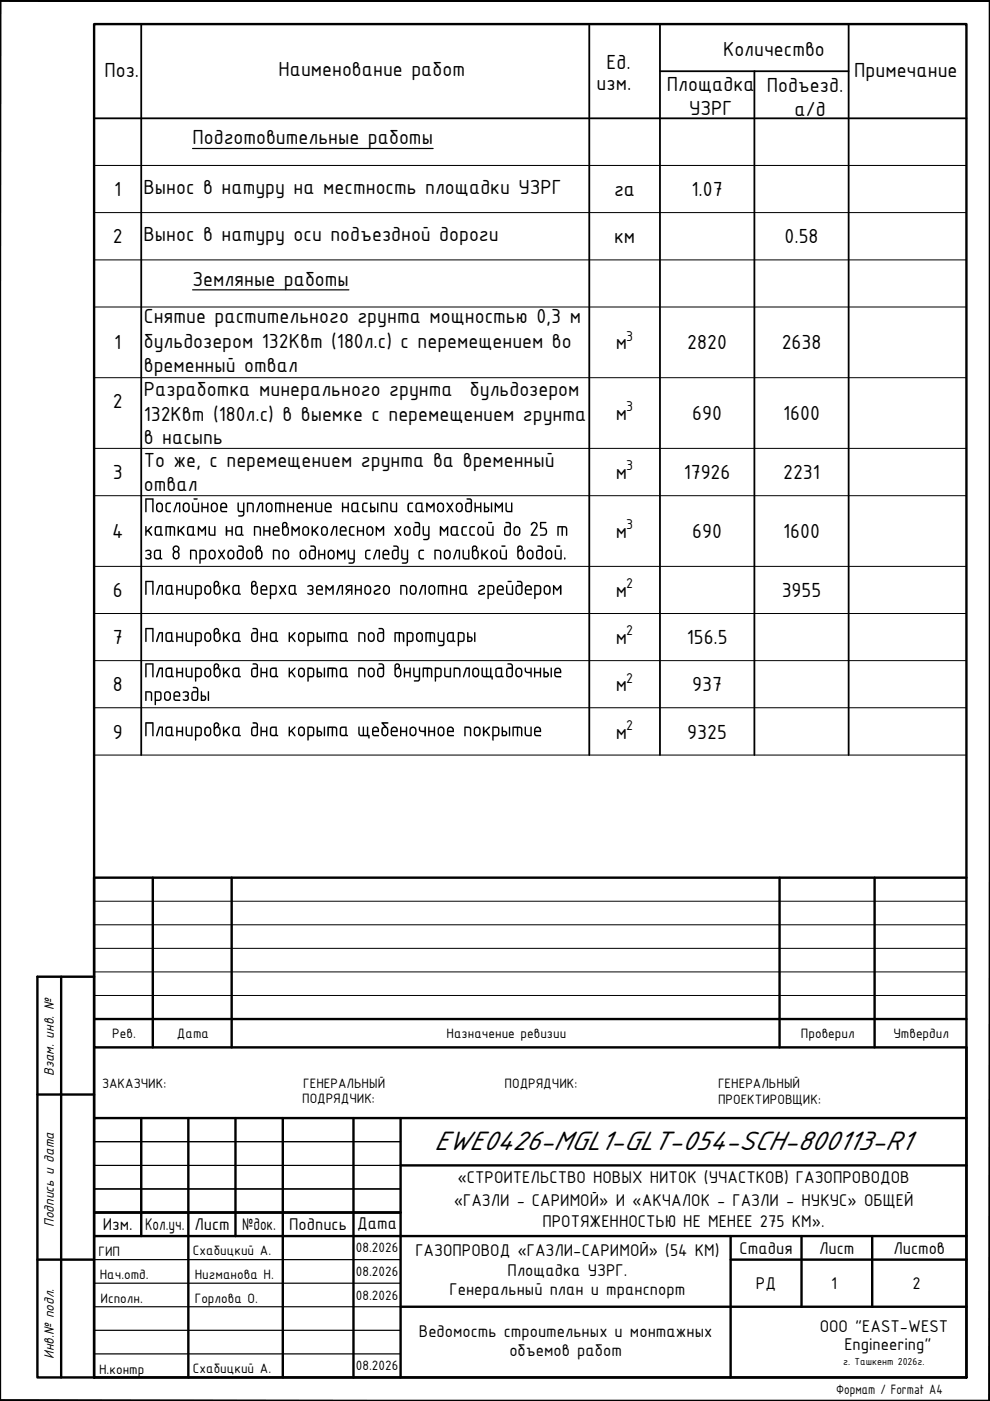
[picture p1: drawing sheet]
<svg xmlns="http://www.w3.org/2000/svg" width="210mm" height="297mm" viewBox="0 0 210 297" stroke-linecap="round" stroke-linejoin="round" font-family="sans-serif">
<!-- layer: 0 -->
<path d="M29.9 5.1v155M124.9 5.1v155M139.9 5.1v155M139.9 15.1h40M159.9 15.1v145M179.9 5.1v155M20 25.1h184.9" fill="none" stroke="#000" stroke-width=".38"/>
<path d="M20 35.1h184.9M20 45.1h184.9M20 55.1h184.9M20 65.1h184.9M20 80.1h184.9M20 95.1h184.9M20 105.1h184.9M20 120.1h184.9M20 130.1h184.9M20 140.1h184.9M20 150.1h184.9M20 160.1h184.9" fill="none" stroke="#000" stroke-width=".21"/>
<path d="M40.8 31.5h51M40.8 61.5h33.2" fill="none" stroke="#000" stroke-width=".25"/>
<!-- layer: _SHTAMP -->
<g fill="#000" stroke="#000" stroke-width=".21">
<path d="M0 .1l.1 .2h209.6zM0 .1h209.9l-.2 .2z"/>
<path d="M209.9 .1l-.2 .2v296.6zM209.9 .1v296.9l-.2-.1z"/>
<path d="M.1 .3l-.1 296.7 .1-.1zM0 .1l.1 .2-.1 296.7z"/>
<path d="M.1 296.9l209.8 .1-.2-.1zM.1 296.9l209.8 .1h-209.9z"/>
</g>
<g fill="none" stroke="#000" stroke-width=".51">
<path d="M20 5.1h184.9v286.9h-184.9zM13 207.1v84.9M20 207.1h-12.1v84.9h12.1M7.9 232.1h12.1M20 237.1h184.9v54.9h-184.9zM20 222.1v15M29.9 237.1v25M39.9 237.1v54.9M49.9 237.1v25M60 237.1v54.9M74.9 237.1v54.9M84.9 237.1v54.9"/>
<path d="M204.9 222.1v15M20 257.1h64.9M84.9 247.1h120M7.9 267.1h12.1M20 262.1h184.9M84.9 277.1h120M154.9 267.1h50M154.9 262.1v29.9M169.9 262.1v15M184.9 262.1v15"/>
</g>
<path d="M20 247.1h64.9M20 252.1h64.9M20 242h64.9M20 277.1h64.9M20 267.1h64.9M20 272.1h64.9M20 282.1h64.9M20 287h64.9" fill="none" stroke="#000" stroke-width=".25"/>
<!-- layer: SHTAMP -->
<path d="M32.4 186.1v36M49.1 186.1v36M165.3 186.1v36M185.4 186.1v36M204.9 186.1h-184.9v36h184.9M20 216.1h184.9" fill="none" stroke="#000" stroke-width=".51"/>
<path d="M20 196.1h184.9M20 191.1h184.9M20 211.1h184.9M20 206.1h184.9M20 201.1h184.9" fill="none" stroke="#000" stroke-width=".21"/>
<!-- layer: 0 -->
<g fill="#000">
<path d="M72.5 106.6h.3v.8h.9v-.8h.3v2l-.3-.1v-.8h-.9v.9h-.3zM74.1 111.7l.3-.2 .8 .1-.1 .2h-.6l-.2 .2 .1 1.2 .8 .2v.2h-.8l-.3-.2-.1-1.3zM75.7 111.6h.3v.8h.9v-.8h.2v2h-.2v-.9h-.9v.9h-.3zM76.8 106.8l.4-.3 .7 .1v.2h-.6l-.2 .2v1.2l.8 .1v.3h-.7l-.4-.2zM79.7 111.6l.2-.1 .6 .9 .7-.9 .2 .1v2h-.2v-1.5l-.7 .8-.6-.8v1.5h-.3zM80.7 106.6l1.1-.1 .4 .3v1.8h-.3v-1.6l-.2-.2h-.7v1.7l-.3 .1zM82.7 106.6h.3v1.5l.2 .2h.7v-1.7h.3v2h-1l-.4-.2zM83.6 111.6l.3-.1 .5 .8 .5-.7h.2l-.5 1 .5 .8v.2h-.2l-.5-.8-.5 .8h-.3l.6-1zM85.1 116.6l.3 .1v1.4l.2 .2h.6v-1.7h.3v2.5l-.3 .4h-1l.1-.3h.8l.1-.6h-.8l-.3-.2zM86.5 106.8l.3-.3 .8 .1-.1 .2h-.6l-.2 .2 .1 1.2 .7 .1 .1 .3h-.8l-.3-.2-.1-.3zM88.8 116.7l.4-.2 .7 .1-.1 .2h-.6l-.2 .3v1l.3 .2h.6v.3h-.6l-.5-.3-.1-1.3zM89.6 111.6l.3 .1v1.4l.2 .2h.7v-1.7h.3v2.5l-.4 .4h-.9l-.1-.1 .1-.2h.9l.1-.6h-.8l-.3-.2z"/>
<path d="M90.4 106.6l.2-.1 .7 .9 .6-.9 .3 .1-.1 2h-.2v-1.5l-.6 .8-.7-.8v1.5l-.2-.1zM92.1 116.6l1-.1 .4 .3v1.8l-.2-.1v-1.5l-.2-.2h-.7v1.8h-.3zM93.3 111.6l.2-.1 .7 .9 .6-.9 .3 .1-.1 2h-.2v-1.5l-.6 .8-.6-.8v1.4l-.3 .1zM94.6 106.6l.3-.1 .5 .8 .5-.7h.3l-.6 1 .5 1h-.2l-.5-.7-.5 .7h-.2l.5-1zM96.7 116.6h.9l-.1 2h-.2v-1.8h-.4l-.5 1.7-.2 .1h-.1zM98 111.7l.3-.2 .7 .1-.1 .2h-.6l-.2 .2 .1 1.2 .8 .2v.2h-.8l-.3-.2-.1-1.3zM98.1 116.5l.3 .2v1.4l.3 .2h.5v-1.7l.3-.1v2.1h-.9l-.5-.2zM99.6 111.7l.4-.2 .7 .1-.1 .2h-.6l-.2 .3 .1 1.1 .8 .2v.2h-.8l-.3-.2-.1-1.4zM100.6 106.6h.3v.8h.9v-.8h.3l-.1 2-.2-.1v-.8h-.9v.9h-.3zM102 116.6l.3 .1v.8l1-1 .2 .1-.7 .9 .7 .9v.2h-.3l-.6-.9-.3 .2v.7h-.3zM104.9 106.6l.2-.1 .7 .9 .6-.9 .3 .1-.1 2-.2-.1v-1.4l-.6 .8-.6-.8v1.5h-.3zM107.2 106.6h.3v1.5l.1 .2h.7v-1.7h.3v2h-1l-.4-.3z"/>
<path d="M69.4 134.1l1.6-.1 .3 .1 .2 .4v1.5h-.3l-.1-1.6-.5-.1v1.7l-.2 .1-.1-1.8h-.6v1.7l-.2 .1zM76 134.1l1-.1 .3 .2 .2 .3-.1 1.6-.2-.1v-1.4l-.3-.3h-.6v1.8h-.3zM79.3 124.3l.3-.2 .7-.1 .4 .4-.2 .6-.9 .4a.26 .26 0 0 0 0 .4 .26 .26 0 0 0 .4 0h.2a.27 .27 0 0 1 .3-.1 .27 .27 0 0 1 .2 .2l-1.1 .2-.4-.3 .1-.5 1-.6a.32 .32 0 0 0-.1-.4 .32 .32 0 0 0-.5 .1l-.2 .1zM83.7 134.1l1.5-.1 .4 .3 .1 .3v1.5l-.3-.1v-1.5l-.3-.2h-.3v1.8l-.3-.1v-1.7h-.6v1.7l-.2 .1zM84.9 124h1l.3 .3 .2 .3-.1 1.5h-.2v-1.5l-.3-.3h-.7v1.8h-.2zM89.5 124.1h.8l-.1 2-.2-.1v-1.7h-.3l-.6 1.7-.1 .1h-.2zM90.2 134.1l1.6-.1 .2 .1 .3 .3v1.7l-.3-.1-.1-1.6-.5-.1v1.7l-.2 .1-.1-1.8h-.6v1.7l-.3 .1zM92.9 124h1.6l.3 .3v1.8l-.2-.1v-1.5l-.2-.2h-.4l-.1 1.8h-.2v-1.8h-.6v1.7l-.1 .1h-.2zM92.8 134.1h.3v1.6l.9 .1v-1.7h.2v2.5l-.2 .4h-1.1l.1-.3h.8l.2-.6h-.8l-.3-.2-.1-.2zM95.4 124.1h.3v.8h.9v-.8h.3l-.1 2-.2-.1v-.8h-.9v.9h-.3zM101.5 124.3l.2-.2 .7-.1 .4 .4-.2 .6-.8 .4a.29 .29 0 0 0 0 .4 .29 .29 0 0 0 .4 0h.1a.26 .26 0 0 1 .3-.2 .26 .26 0 0 1 .2 .3l-1 .2-.4-.3v-.5l1-.6a.3 .3 0 0 0 0-.4 .3 .3 0 0 0-.4 .1l-.4 .1zM117.2 124.1h.3l.6 .8 .7-.8h.2v2l-.3-.1v-1.4l-.6 .8-.6-.8v1.5h-.3z"/>
<path d="M76 154.1h.3v1.4l.1 .3h.5v-1.7l.2-.1 .1 1.8h.6v-1.7h.3v1.7l.3 .1-.1 .7-.2-.1v-.4h-1.7l-.4-.2zM84.8 154.1h.3v.8h.9v-.8h.3l-.1 2h-.2v-.9h-.9v.9l-.3-.1zM85.6 141.6h.3v.8h.9v-.8h.3v2l-.3-.1v-.8h-.9v.9h-.2zM87.6 141.6h.3v1.5l.2 .2h.7v-1.7h.3v2.5l-.4 .4-1-.1 .2-.2h.7l.2-.2v-.4h-.7l-.5-.3zM89.6 141.5h1.5l.5 .3v1.8l-.2-.1v-1.5l-.2-.2h-.4l-.1 1.8-.2-.1v-1.7h-.6v1.7l-.3 .1zM88.8 154.1h.3v.6l.2 .2h.7v-.7l.3-.1-.1 2-.2-.1v-.8h-.7l-.5-.3zM90.8 154.1h.3v.8h.9v-.8h.3l-.1 2-.2-.1v-.8h-.9v.9h-.3zM94.2 141.6h.3v1.6l.2 .1h.6v-1.7h.3v2h-1l-.4-.3zM96.2 141.6l.8-.1 .5 .2 .1 .3v1.6l-.3-.1v-1.5l-.1-.2h-.8v1.7l-.2 .1zM98.4 154.1l1.1-.1 .3 .3 .1 1.8h-.3v-1.6l-.2-.2h-.7v1.7l-.3 .1zM98.7 141.6h.9l-.1 2-.2-.1v-1.7h-.3l-.6 1.8h-.3zM102.4 154.1l.3 .1v.8l1-1 .2 .1-.7 .8 .7 1v.2h-.3l-.6-1-.3 .3v.7h-.3z"/>
<path d="M102.1 141.5h.3v1.5l.2 .3h.4v-1.7l.1-.1 .2 .1v1.7h.6v-1.7h.3v1.7l.3 .1v.6h-.3v-.4h-1.7l-.4-.3zM108.6 154.1h1.9l.3 .4v1.5l-.3 .1v-1.6l-.2-.1-.4-.1v1.7l-.3 .1v-1.8h-.7v1.8h-.2zM111.3 141.5h.2v.6l.3 .3h.7v-.8l.2-.1v2.1l-.2-.1v-.8h-.8l-.4-.3zM111.2 154.1h.3v1.4l.2 .3h.8v-1.7h.2v2h-1.1l-.3-.2zM113.3 141.5h.2v.9h.9v-.8l.3-.1v2.1h-.3v-.9h-.9v.9h-.2z"/>
<path d="M74.9 106.9l-.1 .1v1.1l.1 .2h.6l.2-.1v-1.4zM74.6 106.8l.3-.3 1.1 .1v1.6a.25 .25 0 0 1 .3 .2 .25 .25 0 0 1-.2 .3 .25 .25 0 0 1-.3-.2l-.3 .1-.9-.1-.1-.3z"/>
<path d="M77.9 111.7l.7-.2 .5 .5 .1 1-.4 .6h-.7l-.4-.5v-1zM78.1 111.9l-.2 .3v.7a.47 .47 0 0 0 .5 .4 .47 .47 0 0 0 .5-.4v-.6l-.2-.4z"/>
<path d="M78.5 106.6h.3v.8l.5 .1 .3 .3a.57 .57 0 0 1-.5 .8h-.6zM78.8 107.7v.6h.3a.3 .3 0 0 0 .2-.3 .3 .3 0 0 0-.2-.3zM79.9 106.6h.3v2l-.3-.1z"/>
<path d="M81.6 116.9l-.2 .5h.9a.46 .46 0 0 0-.5-.6zM81.3 116.8l.3-.3h.4l.5 .4 .1 .8h-1.2v.4l.1 .2h1v.3h-.9l-.4-.2-.1-1.4z"/>
<path d="M83.4 115.7l.7-.1 .5 .5v2.1l-.6 .4h-.5l-.4-.4 .1-1.5 .3-.2h.8l-.2-.5-.6-.1zM83.5 116.9l-.1 .1v1.1l.3 .2h.4l.2-.2v-1.3z"/>
<path d="M85.7 111.9l.5-.4 .5 .1 .3 .3 .1 1.2-.4 .5h-.6l-.4-.3zM86.1 111.9l-.2 .3v.8l.4 .3a.39 .39 0 0 0 .5-.4v-.6a.48 .48 0 0 0-.7-.4z"/>
<path d="M87.9 110.7l.8-.1 .4 .5v2.1l-.4 .4h-.7l-.4-.4 .1-1.4 .3-.3h.8l-.1-.5-.7-.1zM88 111.9l-.1 .1v1.1l.2 .2h.5l.2-.2v-1.3z"/>
<path d="M88.5 106.9l-.1 1.2 .1 .2h.6l.2-.2v-1.3zM88.2 106.8l.3-.3 1.1 .1v1.7a.2 .2 0 0 1 .3 .2 .2 .2 0 0 1-.2 .2 .2 .2 0 0 1-.2-.1h-1l-.3-.2-.1-1.4z"/>
<path d="M92.9 106.7l.7-.2 .5 .5v1.1l-.5 .5h-.5l-.4-.5-.1-.9zM93.1 106.9l-.2 .4v.6a.47 .47 0 0 0 .5 .4 .47 .47 0 0 0 .5-.4v-.6a.49 .49 0 0 0-.8-.4z"/>
<path d="M94.2 116.8l.3-.2 .5-.1 .5 .4 .1 1.2-.3 .4-.5 .1-.6-.3-.1-1.2zM94.6 116.9l-.2 .3 .1 1a.43 .43 0 0 0 .5 .1 .43 .43 0 0 0 .3-.4v-.6a.48 .48 0 0 0-.7-.4z"/>
<path d="M96.9 106.7l.7-.2 .5 .4v1.2l-.5 .5h-.5l-.4-.5-.1-1zM97.1 106.9l-.2 .3v.7a.45 .45 0 0 0 .5 .4 .45 .45 0 0 0 .4-.4v-.6a.45 .45 0 0 0-.2-.4 .45 .45 0 0 0-.5 0z"/>
<path d="M96 111.8l-.1 .2v1.1l.1 .2h.6l.1-.2v-1.3zM95.7 111.7l.3-.2 1 .1 .1 1.7a.2 .2 0 0 1 .2 .3 .2 .2 0 0 1-.3 .1 .2 .2 0 0 1-.1-.2l-1 .1-.3-.2-.1-1.3z"/>
<path d="M98.9 105.6h.9l.3 .4v2.3l-.4 .3h-.8l-.3-.4 .1-1.4 .4-.3h.7v-.5l-.8-.1zM99 106.9l-.1 1.2 .2 .2h.5l.2-.1v-1.4z"/>
<path d="M100.4 116l-.1 .7 .2-.1a.32 .32 0 0 0 .4-.3 .32 .32 0 0 0-.5-.3zM100.2 115.8l.2-.2 .6 .1 .2 .4v.3a.33 .33 0 0 0 0 .3 .33 .33 0 0 0 .2 .2l.1 1.2-.1 .3-.6 .2-.5-.1-.3-.4v-2zM100.6 116.9l-.3 .2v.9a.45 .45 0 0 0 .5 .3 .45 .45 0 0 0 .4-.4l-.1-.9z"/>
<path d="M101.4 111.7l.7-.2 .5 .4 .1 1-.4 .7h-.7l-.4-.5v-1zM101.7 111.9l-.2 .3v.7a.45 .45 0 0 0 .5 .4 .45 .45 0 0 0 .4-.4v-.6a.45 .45 0 0 0-.7-.4z"/>
<path d="M102.6 106.6h.3v.8l.5 .1 .3 .3a.57 .57 0 0 1-.5 .8h-.6zM102.9 107.7v.6h.3a.3 .3 0 0 0 .3-.3 .3 .3 0 0 0-.3-.3zM104.1 106.6h.3l-.1 2-.2-.1z"/>
<path d="M104.2 116.7l.8-.2 .5 .5v1l-.5 .6h-.6l-.3-.4-.1-1zM104.5 116.9l-.2 .2v1l.2 .1a.44 .44 0 0 0 .4 .1 .44 .44 0 0 0 .3-.4v-.7a.46 .46 0 0 0-.7-.3z"/>
<path d="M103.2 111.6h.3v1.5l.1 .2h.8v-1.7h.3v2h-1.1l-.3-.2-.1-.2zM103.5 110.6h.8l.1 .3h-.8z"/>
<path d="M106 116.6h.3v1.4l.3 .3h.6v-1.7h.3v2h-1l-.4-.3zM106.3 115.7l.8-.1 .1 .2-.8 .1z"/>
<path d="M107.2 110.7l.7-.1 .4 .5v2.1l-.3 .4h-.8l-.3-.4v-1.4l.4-.3h.7l-.1-.5-.7-.1zM107.3 111.9l-.1 .1v1.1l.1 .2h.6l.1-.2v-1.3z"/>
<path d="M108.9 111.9l.5-.4 .5 .1 .4 .3v1.2l-.3 .5h-.6l-.4-.2-.1-.3zM109.4 111.9l-.3 .3v.8a.46 .46 0 0 0 .5 .3 .46 .46 0 0 0 .4-.4v-.6a.47 .47 0 0 0-.6-.4z"/>
<path d="M110.1 116l-.1 .7 .2-.1a.32 .32 0 0 0 .4-.4 .32 .32 0 0 0-.5-.2zM109.8 115.9l.3-.3h.4l.3 .4-.1 .6 .4 .4 .1 .9-.1 .4-.5 .3-.6-.1-.3-.5v-1.9zM110.1 117l-.1 .9a.45 .45 0 0 0 .4 .4 .45 .45 0 0 0 .4-.4v-.7a.45 .45 0 0 0-.2-.3 .45 .45 0 0 0-.5 .1z"/>
<path d="M111.8 116.8l.3-.2 .5-.1 .5 .4v1.2l-.3 .4-.4 .1-.6-.2-.2-.4v-.9zM112.1 117l-.2 .9a.45 .45 0 0 0 .5 .4 .45 .45 0 0 0 .4-.4v-.7a.44 .44 0 0 0-.3-.4 .44 .44 0 0 0-.4 .2z"/>
<path d="M113.9 115.7l.8-.1 .4 .4v2.2l-.5 .4h-.6l-.4-.4 .1-1.4 .4-.3h.7v-.4l-.1-.2h-.7zM114.1 116.9l-.2 .1v1.1l.3 .2h.5l.1-.1v-1.4z"/>
<path d="M115.8 116.8l.2-.2 .6-.1 .4 .4 .1 1.2-.3 .4-.5 .1-.6-.3-.1-1.2zM116.1 116.9l-.2 .3 .1 1a.43 .43 0 0 0 .5 .1 .43 .43 0 0 0 .3-.4v-.6a.48 .48 0 0 0-.7-.4z"/>
<path d="M117.7 116.5l.2 .1v1.5l.3 .2h.6v-1.7l.3-.1-.1 2.1h-.8l-.5-.2zM117.9 115.7l.9-.1v.3h-.8z"/>
<path d="M72.4 134.4l-.1 1.3 .2 .1h.5l.2-.2v-1.3zM72.1 134.3l.4-.3h.9l.1 1.8a.22 .22 0 0 1 .3 .2 .22 .22 0 0 1-.2 .2 .22 .22 0 0 1-.2-.2l-1 .1-.3-.2z"/>
<path d="M78.1 134.3l.7-.3 .5 .4 .2 1.1-.4 .5-.5 .1-.6-.4-.1-1zM78.5 134.4l-.3 .3 .1 .8a.45 .45 0 0 0 .5 .3 .45 .45 0 0 0 .4-.4v-.7a.47 .47 0 0 0-.7-.3z"/>
<path d="M81.3 124.4l.5-.4 .7 .2 .2 .4v.9l-.2 .4-.7 .2-.5-.3-.1-.4zM81.7 124.4l-.2 .2v.8a.45 .45 0 0 0 .5 .4 .45 .45 0 0 0 .4-.4v-.7a.44 .44 0 0 0-.7-.3z"/>
<path d="M80.3 133.1l.8 .1 .4 .5v1.9l-.2 .3-.3 .2-.8-.1-.3-.4v-1.1l.2-.3 .4-.2h.7l-.1-.5-.8-.1zM80.3 134.4l-.1 1.2 .3 .2h.5l.2-.3v-1.2z"/>
<path d="M86.2 134.1l1-.1 .5 .4v1.3l-.5 .4h-.7l-.1 .9h-.2zM86.5 134.3v1.5h.7l.2-.1v-1.2l-.3-.2z"/>
<path d="M87 124.3l.7-.3 .6 .4 .1 1-.4 .6-.5 .1-.5-.3-.2-1.1zM87.3 124.4l-.2 1.1 .2 .2a.43 .43 0 0 0 .5 .1 .43 .43 0 0 0 .2-.4v-.7a.48 .48 0 0 0-.7-.3z"/>
<path d="M88.4 134.3l.6-.3 .5 .3 .2 1.3-.3 .4-.6 .1-.6-.4v-1.1zM88.6 134.5l-.1 1a.43 .43 0 0 0 .5 .3 .43 .43 0 0 0 .4-.4l-.1-.8a.47 .47 0 0 0-.7-.1z"/>
<path d="M91 124.3l.7-.3 .6 .4v1.2l-.3 .4-.5 .1-.6-.3-.1-1.2zM91.2 124.4l-.1 1.1 .4 .3 .5-.3v-.8a.48 .48 0 0 0-.8-.3z"/>
<path d="M95.1 134.4v1.2l.2 .2h.4l.2-.2v-1.3zM94.8 134.3l.5-.3 .9 .1 .1 1.7a.2 .2 0 0 1 .2 .1 .2 .2 0 0 1-.1 .3 .2 .2 0 0 1-.2-.2l-1 .1-.3-.2-.1-.2z"/>
<path d="M97 134.1l1-.1 .5 .4v1.3l-.3 .4h-.9v.9h-.3zM97.3 134.3v1.5h.7l.2-.2v-1.1l-.3-.2z"/>
<path d="M97.8 124.4l-.1 .1v1.1l.2 .2h.4l.3-.2v-1.3zM97.5 124.3l.3-.3 1.1 .1v1.7a.2 .2 0 0 1 .3 .1 .2 .2 0 0 1-.2 .3 .2 .2 0 0 1-.2-.1h-.9l-.4-.2-.1-.2z"/>
<path d="M99.1 134l.2 .1v.8l.6 .1 .3 .4-.1 .5-.3 .2-.8-.1zM99.3 135.2v.6h.3a.3 .3 0 0 0 .3-.3 .3 .3 0 0 0-.3-.3zM100.6 134.1h.2v2l-.3-.1z"/>
<path d="M103.4 124h1l.4 .5-.1 1.4-.3 .2h-.8v.9h-.3zM103.6 124.3v1.5h.7l.2-.2v-1.1l-.2-.2z"/>
<path d="M105.8 124.4l-.2 .5h.9v-.2a.44 .44 0 0 0-.7-.3zM105.5 124.3l.4-.3 .8 .3 .1 .3v.6h-1.2v.5l.2 .1h.9l.1 .3h-1l-.4-.2-.1-1.1z"/>
<path d="M107.3 124.1h.3v1.4l.2 .3h.7v-1.7h.3v2h-1l-.4-.2-.1-.3zM107.6 123.2l.8-.1 .1 .2-.8 .1z"/>
<path d="M109.6 123.2l.8-.1 .4 .5v2l-.2 .4-.3 .1h-.7l-.3-.5 .1-1.4 .4-.2h.7l-.1-.5-.7-.1zM109.7 124.4l-.1 1.2 .2 .2h.5l.2-.2v-1.3z"/>
<path d="M111.7 124.4l-.1 .5h.9a.46 .46 0 0 0-.2-.5 .46 .46 0 0 0-.6 0zM111.5 124.2l.4-.2 .7 .2 .1 .3 .1 .7h-1.2v.4l.2 .2h.9v.3h-.9l-.4-.1-.1-.4v-.9z"/>
<path d="M113.3 124.1h1.1l.4 .5-.1 1.2-.4 .3h-.7l-.1 .9-.2-.1zM113.6 124.3v1.5h.6l.2-.1v-1.2l-.2-.2z"/>
<path d="M115.4 124.3l.7-.3 .6 .4 .1 1-.4 .6-.5 .1-.5-.3-.2-1.1zM115.7 124.4l-.2 1.1 .2 .2a.43 .43 0 0 0 .5 .1 .43 .43 0 0 0 .2-.4v-.7a.48 .48 0 0 0-.7-.3z"/>
<path d="M40.9 145.7l.6-.1 .6 .4v2.2l-.5 .4h-.6l-.4-.4 .1-1.4 .3-.3h.8l-.1-.5-.8-.1zM41 146.9l-.1 .1v1.1l.2 .2h.4l.3-.2v-1.3z"/>
<path d="M42.6 146.6h.3v.8h.4l.4 .3v.5l-.3 .4h-.8zM42.9 147.7v.6h.3a.3 .3 0 0 0 .2-.3 .3 .3 0 0 0-.2-.3zM44.1 146.5l.2 .1v2l-.3-.1z"/>
<path d="M79.3 154.4l-.1 .5h.9l-.2-.5zM79.1 154.2l.8-.2 .4 .4 .1 .8h-1.2v.4l.1 .2h1l.1 .3h-1.1l-.3-.2-.1-1.4z"/>
<path d="M80.3 140.7h.8l.4 .5v1.9l-.2 .3-.3 .2h-.7l-.4-.4 .2-1.4 .4-.3h.7l-.1-.5-.8-.1zM80.4 141.8l-.2 .3v1l.2 .2h.6l.2-.3v-1.2z"/>
<path d="M80.9 153.1l1.5 .1-.2 .2h-.9l.9 .9 .2 .4-.1 .9-.5 .5-.7-.1-.2-.4v-1.1l.2-.3 .4-.2-.6-.6zM81.3 154.4l-.1 .2v1l.1 .2h.4l.4-.3v-.8l-.4-.4z"/>
<path d="M83.3 154.4l-.2 .5h.9l-.1-.5zM82.9 154.3l.5-.3h.4l.4 .3 .1 .9h-1.2v.3l.2 .3 1 .1v.2h-1.1l-.3-.2-.1-1.2z"/>
<path d="M84 141l-.1 .7 .2-.2a.32 .32 0 0 0 .4-.3 .32 .32 0 0 0-.5-.2zM83.7 140.9l.4-.3 .3 .1 .3 .2 .1 .4a.48 .48 0 0 0 .3 .7l-.1 1.3-.4 .3h-.6l-.4-.5zM84 142l-.1 .9a.45 .45 0 0 0 .5 .4 .45 .45 0 0 0 .4-.4v-.7a.47 .47 0 0 0-.8-.2z"/>
<path d="M86.9 154.3l.4-.3h.5l.4 .3 .1 1.2-.3 .5-.7 .1-.4-.3-.1-.3zM87.2 154.5l-.1 .2v.9l.2 .2h.4l.3-.4v-.8l-.3-.3z"/>
<path d="M92.2 141.6l1.1-.1 .4 .5v1.2l-.3 .4h-.9l-.1 .9h-.2zM92.5 141.8v1.5h.6l.3-.2v-1.1l-.2-.2z"/>
<path d="M92.9 154.3l.4-.3h.4l.4 .3 .1 1.3-.2 .4-.7 .1-.4-.3-.1-1.2zM93.2 154.4l-.1 .2v.9l.4 .3a.38 .38 0 0 0 .5-.4v-.7a.44 .44 0 0 0-.3-.4 .44 .44 0 0 0-.5 .1z"/>
<path d="M95.3 154.4l-.2 .2v.3h.8v-.3a.43 .43 0 0 0-.6-.2zM94.8 154.4l.5-.4h.4l.4 .3 .1 .9h-1.1v.4l.2 .2h.9v.3l-1.3-.1-.1-.3z"/>
<path d="M100.3 141.8l.6-.3 .4 .1 .3 .4v1l-.5 .6h-.5l-.4-.4-.1-1zM100.6 141.9l-.2 .2v.8a.45 .45 0 0 0 .5 .4 .45 .45 0 0 0 .4-.4v-.7a.47 .47 0 0 0-.7-.3z"/>
<path d="M100.7 154.2l.7-.2 .4 .4 .1 1.1-.5 .6-.7-.1-.3-.4v-1.1zM100.9 154.4l-.2 .2v1l.2 .2h.4l.3-.3v-.8l-.3-.4z"/>
<path d="M104.4 154.1l1.1-.1 .4 .5-.1 1.4-.3 .2h-.8l-.1 .9-.2-.1zM104.7 154.3v1.5h.7l.2-.2v-1.1z"/>
<path d="M105.4 141.9l-.1 1.3 .2 .1h.5l.2-.2v-1.3zM105.1 141.7l.5-.2 .9 .1v1.7a.2 .2 0 0 1 .3 .1 .2 .2 0 0 1-.1 .3 .2 .2 0 0 1-.3-.2l-1 .1-.4-.3v-1.4z"/>
<path d="M106.4 154.1h.3v.8l.5 .1 .3 .3v.4l-.3 .4-.8-.1zM106.7 155.2v.6h.2a.3 .3 0 0 0 .4-.3 .3 .3 0 0 0-.4-.3zM107.9 154.1h.3l-.1 2h-.2z"/>
<path d="M107.7 140.6l.7 .1 .4 .4v2.1l-.5 .4h-.7l-.3-.4v-1.3l.4-.4h.8l-.1-.5-.8-.1zM107.7 141.9l-.1 1.3 .2 .1h.5l.2-.2v-1.3z"/>
<path d="M109.4 141.8l.6-.3 .6 .3 .2 .3v.9l-.5 .6h-.6l-.4-.4-.1-1zM109.7 141.9l-.1 .2v.8a.45 .45 0 0 0 .4 .4 .45 .45 0 0 0 .5-.4v-.7a.47 .47 0 0 0-.8-.3z"/>
<path d="M113.7 154.4l-.2 .5h.9l-.1-.5zM113.3 154.3l.5-.3h.4l.4 .3 .1 .9h-1.2v.4l.2 .2h.9l.1 .1v.2h-1.1l-.3-.2-.1-1.2z"/>
<path d="M115.2 141.5l.3 .1v.8h.5l.4 .4v.4l-.3 .4h-.8l-.1-.1zM115.5 142.7v.6h.3a.3 .3 0 0 0 .3-.3 .3 .3 0 0 0-.3-.3zM116.7 141.6h.3l-.1 2h-.2z"/>
<path d="M118 141.9l-.2 .5h.9l-.2-.5zM117.6 141.8l.7-.3 .6 .3 .1 .9h-1.2v.4l.2 .2h.9v.3h-.9l-.5-.3v-1.2z"/>
</g>
<text font-size="6.2" x="92" y="243.8">EWE0426-MGL1-GLT-054-SCH-800113-R1</text>
<g font-size="4.7">
<text x="153.3" y="11.8">Количество</text>
<text x="22.2" y="16.2">Поз.</text>
<text x="59" y="16.2">Наименование работ</text>
<text x="128.6" y="14.7">Ед.</text>
<text x="181.1" y="16.2">Примечание</text>
<text x="126.5" y="19">изм.</text>
<text x="141.4" y="19.4">Площадка</text>
<text x="162.6" y="19.5">Подъезд.</text>
<text x="146.1" y="24.4">УЗРГ</text>
<text x="168.5" y="24.5">а/д</text>
<text x="40.8" y="30.6">Подготовительные работы</text>
<text x="24.2" y="41.6">1</text>
<text x="30.5" y="41.1">Вынос в натуру на местность площадки УЗРГ</text>
<text x="130.2" y="41.6">га</text>
<text x="146.6" y="41.6">1.07</text>
<text x="23.9" y="51.6">2</text>
<text x="30.5" y="51.1">Вынос в натуру оси подъездной дороги</text>
<text x="130.2" y="51.6">км</text>
<text x="166.3" y="51.6">0.58</text>
<text x="40.8" y="60.6">Земляные работы</text>
<text x="30.5" y="68.5">Снятие растительного грунта мощностью 0,3 м</text>
<text x="24.2" y="74.1">1</text>
<text x="30.5" y="73.8">бульдозером 132Квт (180л.с) с перемещением во</text>
<text x="130.6" y="74.1">м</text>
<text x="145.7" y="74.1">2820</text>
<text x="165.7" y="74.1">2638</text>
<text x="30.5" y="78.8">временный отвал</text>
<text x="30.5" y="83.9">Разработка минерального грунта</text>
<text x="99.6" y="83.9">бульдозером</text>
<text x="23.9" y="86.6">2</text>
<text x="30.5" y="89.2">132Квт (180л.с) в выемке с перемещением грунта</text>
<text x="130.6" y="89.1">м</text>
<text x="146.8" y="89.1">690</text>
<text x="166" y="89.1">1600</text>
<text x="30.5" y="94.2">в насыпь</text>
<text x="23.9" y="101.6">3</text>
<text x="30.5" y="99.1">То же, с перемещением грунта ва временный</text>
<text x="130.6" y="101.6">м</text>
<text x="145" y="101.6">17926</text>
<text x="166" y="101.6">2231</text>
<text x="30.5" y="104.1">отвал</text>
<text x="30.5" y="108.6">Послойное уплотнение насыпи самоходными</text>
<text x="30.5" y="113.6">катками на пневмоколесном ходу массой до</text>
<text x="112.2" y="113.6">25 т</text>
<text x="23.8" y="114.1">4</text>
<text x="30.5" y="118.6">за 8 проходов по одному следу с поливкой водой</text>
<text x="119.3" y="118.6">.</text>
<text x="130.6" y="114.1">м</text>
<text x="146.8" y="114.1">690</text>
<text x="166" y="114.1">1600</text>
<text x="23.9" y="126.6">6</text>
<text x="30.5" y="126.1">Планировка верха земляного полотна грейдером</text>
<text x="130.6" y="126.6">м</text>
<text x="165.7" y="126.6">3955</text>
<text x="23.9" y="136.6">7</text>
<text x="30.5" y="136.1">Планировка дна корыта под тротуары</text>
<text x="130.6" y="136.6">м</text>
<text x="145.6" y="136.6">156.5</text>
<text x="30.5" y="143.6">Планировка дна корыта под внутриплощадочные</text>
<text x="23.9" y="146.6">8</text>
<text x="30.5" y="148.6">проезды</text>
<text x="130.6" y="146.6">м</text>
<text x="146.8" y="146.6">937</text>
<text x="23.9" y="156.6">9</text>
<text x="30.5" y="156.1">Планировка дна корыта щебеночное покрытие</text>
<text x="130.6" y="156.6">м</text>
<text x="145.7" y="156.6">9325</text>
</g>
<g font-size="3.9">
<text x="97" y="250.8">«СТРОИТЕЛЬСТВО НОВЫХ НИТОК (УЧАСТКОВ) ГАЗОПРОВОДОВ</text>
<text x="96.2" y="255.7">«ГАЗЛИ - САРИМОЙ» И «АКЧАЛОК - ГАЗЛИ - НУКУС» ОБЩЕЙ</text>
<text x="21.8" y="260.8">Изм.</text>
<text x="30.7" y="260.8">Кол.уч.</text>
<text x="41.2" y="260.8">Лист</text>
<text x="51.4" y="260.8">№док.</text>
<text x="61.3" y="260.8">Подпись</text>
<text x="75.7" y="260.6">Дата</text>
<text x="115" y="260.3">ПРОТЯЖЕННОСТЬЮ НЕ МЕНЕЕ 275 КМ».</text>
<text x="88.1" y="266.3">ГАЗОПРОВОД «ГАЗЛИ-САРИМОЙ» (54 КМ)</text>
<text x="156.8" y="265.8">Стадия</text>
<text x="173.7" y="265.8">Лист</text>
<text x="189.4" y="265.8">Листов</text>
<text x="95.3" y="274.6">Генеральный план и транспорт</text>
<text x="107.6" y="270.5">Площадка УЗРГ.</text>
<text x="160.3" y="273.3">РД</text>
<text x="176.2" y="273.3">1</text>
<text x="193.5" y="273.3">2</text>
<text x="88.8" y="283.4">Ведомость строительных и монтажных</text>
<text x="108" y="287.5">объемов работ</text>
<text x="173.8" y="282.3">OOO &quot;EAST-WEST</text>
<text x="179" y="286.3">Engineering&quot;</text>
</g>
<g font-size="3.3">
<text x="132.7" y="72.2">3</text>
<text x="132.7" y="87.2">3</text>
<text x="132.7" y="99.7">3</text>
<text x="132.7" y="112.2">3</text>
<text x="132.7" y="124.7">2</text>
<text x="132.7" y="134.7">2</text>
<text x="132.7" y="144.7">2</text>
<text x="132.7" y="154.7">2</text>
</g>
<g font-size="3.2">
<text x="11.4" y="228.1" transform="rotate(-90 11.4 228.1)">Взам. инв. №</text>
<text x="11.4" y="260.1" transform="rotate(-90 11.4 260.1)">Подпись и дата</text>
<text x="11.4" y="288.1" transform="rotate(-90 11.4 288.1)">Инв.№ подл.</text>
</g>
<g font-size="3.1">
<text x="23.8" y="220">Рев.</text>
<text x="37.5" y="220">Дата</text>
<text x="94.7" y="220">Назначение ревизии</text>
<text x="169.8" y="220">Проверил</text>
<text x="189.4" y="220">Утвердил</text>
<text x="21.6" y="230.6">ЗАКАЗЧИК:</text>
<text x="64.1" y="233.9">ПОДРЯДЧИК:</text>
<text x="64.3" y="230.6">ГЕНЕРАЛЬНЫЙ</text>
<text x="107" y="230.6">ПОДРЯДЧИК:</text>
<text x="152.2" y="230.6">ГЕНЕРАЛЬНЫЙ</text>
<text x="152.2" y="234.1">ПРОЕКТИРОВЩИК:</text>
<text x="20.9" y="266.3">ГИП</text>
<text x="40.9" y="266.2">Схабицкий А.</text>
<text x="75.5" y="265.5">08.2026</text>
<text x="21.1" y="271.2">Нач.отд.</text>
<text x="41.3" y="271.2">Нигманова Н.</text>
<text x="75.5" y="270.6">08.2026</text>
<text x="75.5" y="275.6">08.2026</text>
<text x="21.3" y="276.3">Исполн.</text>
<text x="41.3" y="276.2">Горлова О.</text>
<text x="21" y="291.3">Н.контр</text>
<text x="40.9" y="291.2">Схабицкий А.</text>
<text x="75.5" y="290.6">08.2026</text>
<text x="177.3" y="295.6">Формат / Format А4</text>
</g>
<text font-size="2.3" x="178.8" y="289.3">г. Ташкент 2026г.</text>
</svg>
